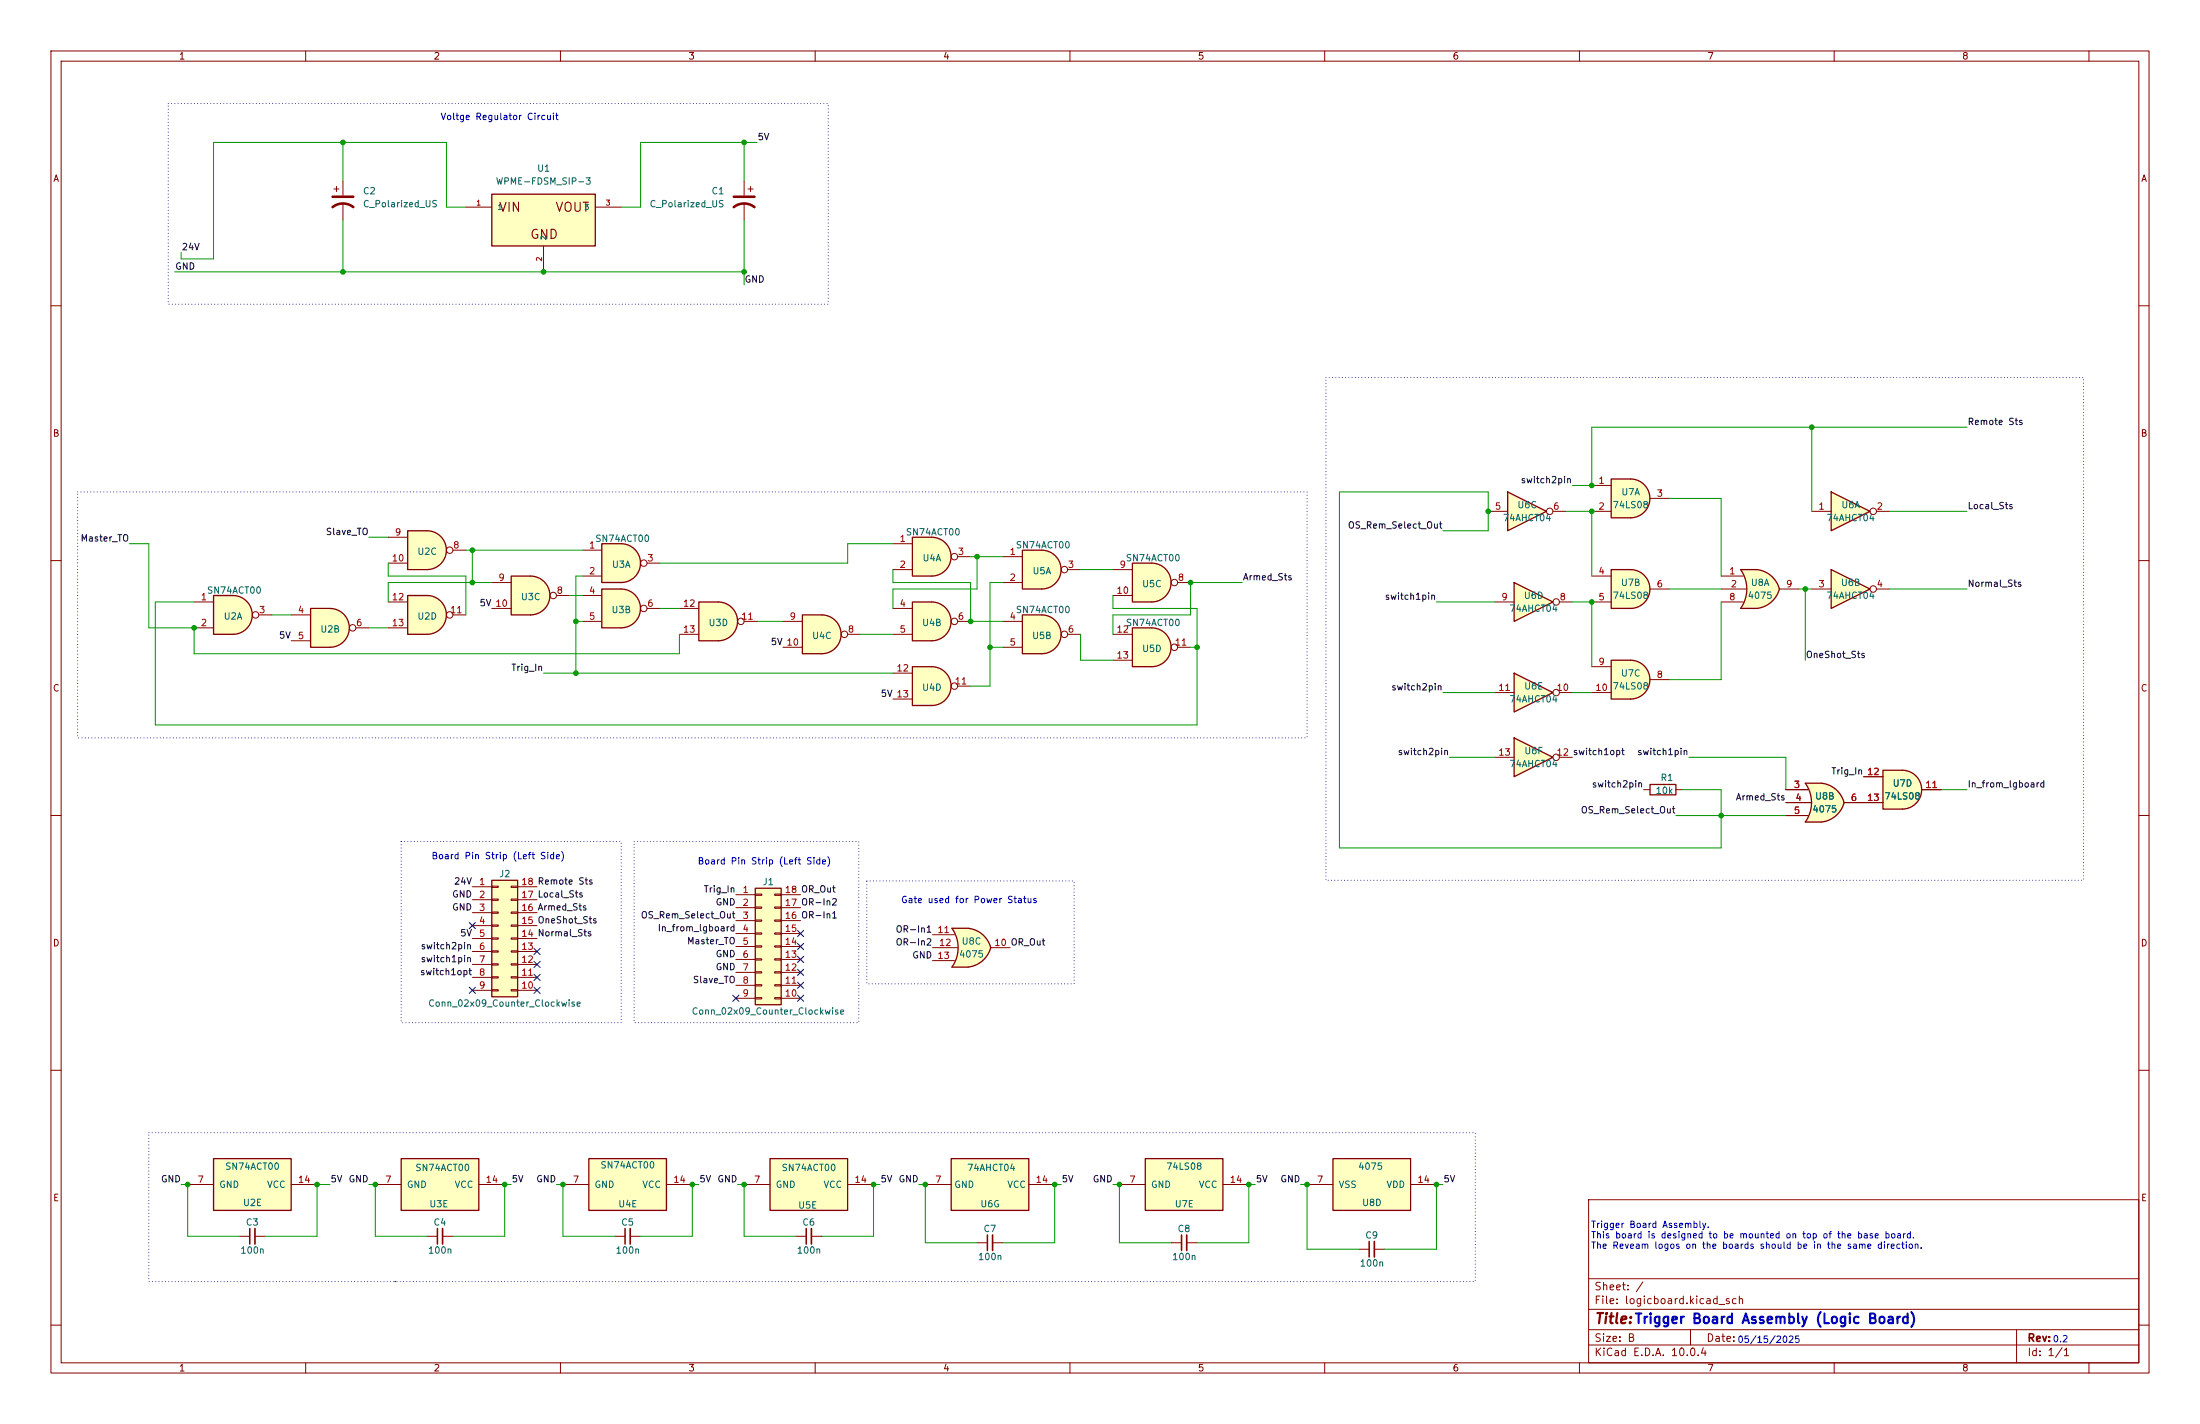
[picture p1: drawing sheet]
<svg xmlns="http://www.w3.org/2000/svg" width="432mm" height="279mm" viewBox="0 0 432 279" stroke-linecap="round" stroke-linejoin="round" font-family="sans-serif">
<g fill="none" stroke="#840000" stroke-width=".2">
<path d="M10 10h411.8v259.4h-411.8zM12 12h407.8v255.4h-407.8zM60 10v2M110 10v2M160 10v2M210 10v2M260 10v2M310 10v2M360 10v2M410 10v2M10 60h2M419.8 60h2"/>
<path d="M10 110h2M419.8 110h2M10 160h2M419.8 160h2M10 210h2M419.8 210h2M311.8 235.4h108v32h-108zM10 260h2M191.8 243.8h2M194.8 243.8h2M311.8 256.9h108M311.8 250.9h108"/>
<path d="M419.8 260h2M60 267.4v2M110 267.4v2M160 267.4v2M210 267.4v2M260 267.4v2M310 267.4v2M311.8 263.9h108M311.8 260.9h108M331.8 260.9v3M360 267.4v2M395.8 260.9v6.5"/>
<path d="M410 267.4v2"/>
</g>
<path d="M193.8 242.3v3.1" fill="none" stroke="#840000" stroke-width=".3"/>
<path d="M194.8 242.3v3.1" fill="none" stroke="#840000" stroke-width=".33"/>
<path d="M359.4 111.8l7.6 3.8-7.6 3.8z" fill="#ffffc2"/>
<path d="M359.4 111.8l7.6 3.8-7.6 3.8z" fill="none" stroke="#840000" stroke-width=".25"/>
<g fill="none" stroke="#840000" stroke-width=".2">
<path d="M355.6 115.6h3.8M368.3 115.6h2.5"/>
<circle cx="367.7" cy="115.6" r=".63"/>
</g>
<path d="M261.6 227.3h15.3v10.2h-15.3z" fill="#ffffc2"/>
<path d="M261.6 227.3h15.3v10.2h-15.3z" fill="none" stroke="#840000" stroke-width=".25"/>
<path d="M256.5 232.4h5.1M276.9 232.4h5M47 242.6h2M50 242.6h2.1" fill="none" stroke="#840000" stroke-width=".2"/>
<path d="M49 241v3.1" fill="none" stroke="#840000" stroke-width=".3"/>
<path d="M50 241v3.1" fill="none" stroke="#840000" stroke-width=".33"/>
<path d="M320 111.8a3.8 3.8 0 0 1 3.8 3.8 3.8 3.8 0 0 1-3.8 3.8z" fill="#ffffc2" stroke="#ffffc2" stroke-width=".2"/>
<path d="M316.2 111.8h3.8v7.6h-3.8z" fill="#ffffc2"/>
<path d="M316.2 111.8h3.8a3.8 3.8 0 0 1 3.8 3.8 3.8 3.8 0 0 1-3.8 3.8h-3.8z" fill="none" stroke="#840000" stroke-width=".25"/>
<path d="M312.4 113h3.8M312.4 118.1h3.8M323.8 115.6h3.9" fill="none" stroke="#840000" stroke-width=".2"/>
<path d="M41.9 227.3h15.2v10.2h-15.2z" fill="#ffffc2"/>
<path d="M41.9 227.3h15.2v10.2h-15.2z" fill="none" stroke="#840000" stroke-width=".25"/>
<path d="M36.8 232.4h5.1M57.1 232.4h5.1" fill="none" stroke="#840000" stroke-width=".2"/>
<path d="M341.6 111.8h3.2M341.6 119.4h3.2" fill="none" stroke="#ffffc2" stroke-width=".2"/>
<g fill="#ffffc2" stroke="#ffffc2" stroke-width=".2">
<path d="M344.2 114.2l5 1.4a5.2 5.2 0 0 1-4.4 3.8z"/>
<path d="M344.8 111.8a5.1 5.1 0 0 1 4.4 3.8l-4.9 1.3z"/>
</g>
<path d="M341.6 111.8h3.2v7.6h-3.2a6.7 6.7 0 0 0 0-7.6z" fill="#ffffc2"/>
<path d="M344.8 111.8h-3.2a6.6 6.6 0 0 1 0 7.6h3.2M344.8 111.8a5.2 5.2 0 0 1 4.4 3.8 5.2 5.2 0 0 1-4.4 3.8" fill="none" stroke="#840000" stroke-width=".25"/>
<path d="M337.8 113h4.3M337.8 115.6h5M337.8 118.1h4.3M349.2 115.6h3.9M229.9 243.8h2M232.9 243.8h2" fill="none" stroke="#840000" stroke-width=".2"/>
<path d="M231.9 242.3v3.1" fill="none" stroke="#840000" stroke-width=".3"/>
<path d="M232.9 242.3v3.1" fill="none" stroke="#840000" stroke-width=".33"/>
<path d="M78.7 227.3h15.3v10.2h-15.3z" fill="#ffffc2"/>
<path d="M78.7 227.3h15.3v10.2h-15.3z" fill="none" stroke="#840000" stroke-width=".25"/>
<path d="M73.7 232.4h5M94 232.4h5.1" fill="none" stroke="#840000" stroke-width=".2"/>
<path d="M83.8 104.1a3.8 3.8 0 0 1 3.8 3.9 3.8 3.8 0 0 1-3.8 3.8z" fill="#ffffc2" stroke="#ffffc2" stroke-width=".2"/>
<path d="M80 104.1h3.8v7.7h-3.8z" fill="#ffffc2"/>
<path d="M80 104.1h3.8a3.8 3.8 0 0 1 3.8 3.9 3.8 3.8 0 0 1-3.8 3.8h-3.8z" fill="none" stroke="#840000" stroke-width=".25"/>
<g fill="none" stroke="#840000" stroke-width=".2">
<path d="M76.2 105.4h3.8M76.2 110.5h3.8M88.9 108h2.5"/>
<circle cx="88.3" cy="107.9" r=".63"/>
</g>
<path d="M297.2 132.1l7.6 3.8-7.6 3.8z" fill="#ffffc2"/>
<path d="M297.2 132.1l7.6 3.8-7.6 3.8z" fill="none" stroke="#840000" stroke-width=".25"/>
<g fill="none" stroke="#840000" stroke-width=".2">
<path d="M293.4 135.9h3.8M306.1 135.9h2.5"/>
<circle cx="305.4" cy="135.9" r=".63"/>
</g>
<path d="M186.8 182.1h3.2M186.8 189.8h3.2" fill="none" stroke="#ffffc2" stroke-width=".2"/>
<g fill="#ffffc2" stroke="#ffffc2" stroke-width=".2">
<path d="M189.4 184.6l5.1 1.3a5.2 5.2 0 0 1-4.5 3.8z"/>
<path d="M190 182.1a5.1 5.1 0 0 1 4.5 3.8l-5 1.4z"/>
</g>
<path d="M186.8 182.1h3.2v7.7h-3.2a6.7 6.7 0 0 0 0-7.7z" fill="#ffffc2"/>
<path d="M190 182.1h-3.2a6.6 6.6 0 0 1 0 7.7h3.2M190 182.1a5.1 5.1 0 0 1 4.5 3.8 5.2 5.2 0 0 1-4.5 3.8" fill="none" stroke="#840000" stroke-width=".25"/>
<path d="M183 185.9h5M183 183.4h4.3M183 188.5h4.3M194.5 185.9h3.8" fill="none" stroke="#840000" stroke-width=".2"/>
<path d="M295.9 96.5l7.6 3.8-7.6 3.8z" fill="#ffffc2"/>
<path d="M295.9 96.5l7.6 3.8-7.6 3.8z" fill="none" stroke="#840000" stroke-width=".25"/>
<g fill="none" stroke="#840000" stroke-width=".2">
<path d="M292.1 100.3h3.8M304.8 100.3h2.5"/>
<circle cx="304.2" cy="100.3" r=".63"/>
</g>
<path d="M297.2 114.3l7.6 3.8-7.6 3.8z" fill="#ffffc2"/>
<path d="M297.2 114.3l7.6 3.8-7.6 3.8z" fill="none" stroke="#840000" stroke-width=".25"/>
<g fill="none" stroke="#840000" stroke-width=".2">
<path d="M293.4 118.1h3.8M306.1 118.1h2.5"/>
<circle cx="305.4" cy="118.1" r=".63"/>
</g>
<path d="M161.3 120.7a3.8 3.8 0 0 1 3.8 3.8 3.8 3.8 0 0 1-3.8 3.8z" fill="#ffffc2" stroke="#ffffc2" stroke-width=".2"/>
<path d="M157.5 120.7h3.8v7.6h-3.8z" fill="#ffffc2"/>
<path d="M157.5 120.7h3.8a3.8 3.8 0 0 1 3.8 3.8 3.8 3.8 0 0 1-3.8 3.8h-3.8z" fill="none" stroke="#840000" stroke-width=".25"/>
<g fill="none" stroke="#840000" stroke-width=".2">
<path d="M153.7 121.9h3.8M153.7 127h3.8M166.4 124.5h2.5"/>
<circle cx="165.7" cy="124.5" r=".63"/>
</g>
<path d="M320 129.5a3.8 3.8 0 0 1 3.8 3.9 3.8 3.8 0 0 1-3.8 3.8z" fill="#ffffc2" stroke="#ffffc2" stroke-width=".2"/>
<path d="M316.2 129.5h3.8v7.7h-3.8z" fill="#ffffc2"/>
<path d="M316.2 129.5h3.8a3.8 3.8 0 0 1 3.8 3.9 3.8 3.8 0 0 1-3.8 3.8h-3.8z" fill="none" stroke="#840000" stroke-width=".25"/>
<path d="M312.4 130.8h3.8M312.4 135.9h3.8M323.8 133.4h3.9" fill="none" stroke="#840000" stroke-width=".2"/>
<path d="M186.7 227.3h15.2v10.2h-15.2z" fill="#ffffc2"/>
<path d="M186.7 227.3h15.2v10.2h-15.2z" fill="none" stroke="#840000" stroke-width=".25"/>
<path d="M181.6 232.4h5.1M201.9 232.4h5.1" fill="none" stroke="#840000" stroke-width=".2"/>
<path d="M121.9 115.6a3.8 3.8 0 0 1 3.8 3.8 3.8 3.8 0 0 1-3.8 3.8z" fill="#ffffc2" stroke="#ffffc2" stroke-width=".2"/>
<path d="M118.1 115.6h3.8v7.6h-3.8z" fill="#ffffc2"/>
<path d="M118.1 115.6h3.8a3.8 3.8 0 0 1 3.8 3.8 3.8 3.8 0 0 1-3.8 3.8h-3.8z" fill="none" stroke="#840000" stroke-width=".25"/>
<g fill="none" stroke="#840000" stroke-width=".2">
<path d="M114.3 116.8h3.8M127 119.4h2.5M114.3 121.9h3.8"/>
<circle cx="126.4" cy="119.4" r=".63"/>
</g>
<path d="M121.9 106.7a3.8 3.8 0 0 1 3.8 3.8 3.8 3.8 0 0 1-3.8 3.8z" fill="#ffffc2" stroke="#ffffc2" stroke-width=".2"/>
<path d="M118.1 106.7h3.8v7.6h-3.8z" fill="#ffffc2"/>
<path d="M118.1 106.7h3.8a3.8 3.8 0 0 1 3.8 3.8 3.8 3.8 0 0 1-3.8 3.8h-3.8z" fill="none" stroke="#840000" stroke-width=".25"/>
<g fill="none" stroke="#840000" stroke-width=".2">
<path d="M114.3 108h3.8M114.3 113h3.8M127 110.5h2.5"/>
<circle cx="126.4" cy="110.5" r=".63"/>
</g>
<path d="M64.8 119.4a3.8 3.8 0 0 1 3.8 3.8 3.8 3.8 0 0 1-3.8 3.8z" fill="#ffffc2" stroke="#ffffc2" stroke-width=".2"/>
<path d="M61 119.4h3.8v7.6h-3.8z" fill="#ffffc2"/>
<path d="M61 119.4h3.8a3.8 3.8 0 0 1 3.8 3.8 3.8 3.8 0 0 1-3.8 3.8h-3.8z" fill="none" stroke="#840000" stroke-width=".25"/>
<g fill="none" stroke="#840000" stroke-width=".2">
<path d="M57.1 120.7h3.9M57.1 125.7h3.9M69.8 123.2h2.6M83.8 242.6h2.1M86.9 242.6h2"/>
<circle cx="69.2" cy="123.2" r=".63"/>
</g>
<path d="M85.9 241v3.1" fill="none" stroke="#840000" stroke-width=".3"/>
<path d="M86.9 241v3.1" fill="none" stroke="#840000" stroke-width=".33"/>
<path d="M359.4 96.5l7.6 3.8-7.6 3.8z" fill="#ffffc2"/>
<path d="M359.4 96.5l7.6 3.8-7.6 3.8z" fill="none" stroke="#840000" stroke-width=".25"/>
<g fill="none" stroke="#840000" stroke-width=".2">
<path d="M355.6 100.3h3.8M368.3 100.3h2.5"/>
<circle cx="367.7" cy="100.3" r=".63"/>
</g>
<path d="M320 94a3.8 3.8 0 0 1 3.8 3.8 3.8 3.8 0 0 1-3.8 3.8z" fill="#ffffc2" stroke="#ffffc2" stroke-width=".2"/>
<path d="M316.2 94h3.8v7.6h-3.8z" fill="#ffffc2"/>
<path d="M316.2 94h3.8a3.8 3.8 0 0 1 3.8 3.8 3.8 3.8 0 0 1-3.8 3.8h-3.8z" fill="none" stroke="#840000" stroke-width=".25"/>
<path d="M312.4 95.3h3.8M323.8 97.8h3.9M312.4 100.3h3.8" fill="none" stroke="#840000" stroke-width=".2"/>
<path d="M354.3 153.7h3.2M354.3 161.3h3.2" fill="none" stroke="#ffffc2" stroke-width=".2"/>
<g fill="#ffffc2" stroke="#ffffc2" stroke-width=".2">
<path d="M356.9 156.1l5 1.4a5.2 5.2 0 0 1-4.4 3.8z"/>
<path d="M357.5 153.7a5.1 5.1 0 0 1 4.4 3.8l-4.9 1.3z"/>
</g>
<path d="M354.3 153.7h3.2v7.6h-3.2a6.7 6.7 0 0 0 0-7.6z" fill="#ffffc2"/>
<path d="M354.3 153.7h3.2a5.1 5.1 0 0 1 4.4 3.8 5.2 5.2 0 0 1-4.4 3.8h-3.2a6.6 6.6 0 0 0 0-7.6z" fill="none" stroke="#840000" stroke-width=".25"/>
<path d="M350.5 154.9h4.3M350.5 157.5h5M361.9 157.5h3.9M350.5 160h4.3" fill="none" stroke="#840000" stroke-width=".2"/>
<path d="M224.8 227.3h15.2v10.2h-15.2z" fill="#ffffc2"/>
<path d="M224.8 227.3h15.2v10.2h-15.2z" fill="none" stroke="#840000" stroke-width=".25"/>
<path d="M219.7 232.4h5.1M240 232.4h5.1" fill="none" stroke="#840000" stroke-width=".2"/>
<path d="M373.4 151.1a3.8 3.8 0 0 1 3.8 3.8 3.8 3.8 0 0 1-3.8 3.9z" fill="#ffffc2" stroke="#ffffc2" stroke-width=".2"/>
<path d="M369.6 151.1h3.8v7.7h-3.8z" fill="#ffffc2"/>
<path d="M323.8 153.9h5.1v2.1h-5.1zM369.6 151.1h3.8a3.8 3.8 0 0 1 3.8 3.8 3.8 3.8 0 0 1-3.8 3.9h-3.8z" fill="none" stroke="#840000" stroke-width=".25"/>
<path d="M322.6 154.9h1.2M328.9 154.9h1.3M365.8 152.4h3.8M365.8 157.5h3.8M377.2 154.9h3.8" fill="none" stroke="#840000" stroke-width=".2"/>
<path d="M297.2 144.8l7.6 3.8-7.6 3.8z" fill="#ffffc2"/>
<path d="M297.2 144.8l7.6 3.8-7.6 3.8z" fill="none" stroke="#840000" stroke-width=".25"/>
<g fill="none" stroke="#840000" stroke-width=".2">
<path d="M293.4 148.6h3.8M306.1 148.6h2.5"/>
<circle cx="305.4" cy="148.6" r=".63"/>
</g>
<path d="M83.8 116.8a3.8 3.8 0 0 1 3.8 3.9 3.8 3.8 0 0 1-3.8 3.8z" fill="#ffffc2" stroke="#ffffc2" stroke-width=".2"/>
<path d="M80 116.8h3.8v7.7h-3.8z" fill="#ffffc2"/>
<path d="M80 116.8h3.8a3.8 3.8 0 0 1 3.8 3.9 3.8 3.8 0 0 1-3.8 3.8h-3.8z" fill="none" stroke="#840000" stroke-width=".25"/>
<g fill="none" stroke="#840000" stroke-width=".2">
<path d="M76.2 118.1h3.8M76.2 123.2h3.8M88.9 120.7h2.5"/>
<circle cx="88.3" cy="120.6" r=".63"/>
</g>
<path d="M104.1 113a3.8 3.8 0 0 1 3.8 3.8 3.8 3.8 0 0 1-3.8 3.9z" fill="#ffffc2" stroke="#ffffc2" stroke-width=".2"/>
<path d="M100.3 113h3.8v7.7h-3.8z" fill="#ffffc2"/>
<path d="M100.3 113h3.8a3.8 3.8 0 0 1 3.8 3.8 3.8 3.8 0 0 1-3.8 3.9h-3.8z" fill="none" stroke="#840000" stroke-width=".25"/>
<g fill="none" stroke="#840000" stroke-width=".2">
<path d="M96.5 114.3h3.8M96.5 119.4h3.8M109.2 116.8h2.6"/>
<circle cx="108.6" cy="116.8" r=".63"/>
</g>
<path d="M45.7 116.8a3.8 3.8 0 0 1 3.8 3.9 3.8 3.8 0 0 1-3.8 3.8z" fill="#ffffc2" stroke="#ffffc2" stroke-width=".2"/>
<path d="M41.9 116.8h3.8v7.7h-3.8z" fill="#ffffc2"/>
<path d="M41.9 116.8h3.8a3.8 3.8 0 0 1 3.8 3.9 3.8 3.8 0 0 1-3.8 3.8h-3.8z" fill="none" stroke="#840000" stroke-width=".25"/>
<g fill="none" stroke="#840000" stroke-width=".2">
<path d="M38.1 118.1h3.8M38.1 123.2h3.8M50.8 120.7h2.5"/>
<circle cx="50.2" cy="120.6" r=".63"/>
</g>
<path d="M182.9 118.1a3.8 3.8 0 0 1 3.8 3.8 3.8 3.8 0 0 1-3.8 3.8z" fill="#ffffc2" stroke="#ffffc2" stroke-width=".2"/>
<path d="M179.1 118.1h3.8v7.6h-3.8z" fill="#ffffc2"/>
<path d="M179.1 118.1h3.8a3.8 3.8 0 0 1 3.8 3.8 3.8 3.8 0 0 1-3.8 3.8h-3.8z" fill="none" stroke="#840000" stroke-width=".25"/>
<g fill="none" stroke="#840000" stroke-width=".2">
<path d="M175.3 119.4h3.8M175.3 124.5h3.8M188 121.9h2.5"/>
<circle cx="187.3" cy="121.9" r=".63"/>
</g>
<path d="M96.5 38.1h20.3v10.2h-20.3z" fill="#ffffc2"/>
<path d="M96.5 38.1h20.3v10.2h-20.3z" fill="none" stroke="#840000" stroke-width=".25"/>
<g fill="none" stroke="#840000" stroke-width=".2">
<path d="M65.5 37.1h1M66 36.6v1M67.3 35.6v2.8M67.3 39.9v3.3M146 35.6v2.8M146 39.9v3.3M146.8 37.1h1M147.3 36.6v1M91.4 40.6h5.1M106.7 48.3v5M116.8 40.6h5.1M266.7 245.1h2"/>
<path d="M269.7 245.1h2.1"/>
</g>
<path d="M65.3 38.6h4M144 38.6h4.1M65.3 40.6a3.3 3.3 0 0 1 4 0M144 40.6a3.3 3.3 0 0 1 4.1 0" fill="none" stroke="#840000" stroke-width=".51"/>
<path d="M268.7 243.6v3" fill="none" stroke="#840000" stroke-width=".3"/>
<path d="M269.7 243.6v3" fill="none" stroke="#840000" stroke-width=".33"/>
<path d="M148.2 174.3h5.1v22.8h-5.1z" fill="#ffffc2"/>
<path d="M148.2 174.3h5.1v22.8h-5.1z" fill="none" stroke="#840000" stroke-width=".25"/>
<g fill="none" stroke="#840000" stroke-width=".2">
<path d="M144.4 175.5h3.8M144.4 178.1h3.8M148.2 175.4h1.3v.3h-1.3zM148.2 178h1.3v.2h-1.3zM152.1 175.4h1.2v.3h-1.2zM152.1 178h1.2v.2h-1.2zM153.3 175.5h3.8M153.3 178.1h3.8M144.4 180.6h3.8M144.4 183.2h3.8M144.4 185.7h3.8M144.4 188.2h3.8"/>
<path d="M144.4 190.8h3.8M144.4 193.3h3.8M144.4 195.9h3.8M148.2 180.5h1.3v.3h-1.3zM148.2 183h1.3v.3h-1.3zM148.2 185.6h1.3v.2h-1.3zM148.2 188.1h1.3v.3h-1.3zM148.2 190.7h1.3v.2h-1.3zM148.2 193.2h1.3v.3h-1.3zM148.2 195.7h1.3v.3h-1.3zM152.1 180.5h1.2v.3h-1.2zM152.1 183h1.2v.3h-1.2z"/>
<path d="M152.1 185.6h1.2v.2h-1.2zM152.1 188.1h1.2v.3h-1.2zM152.1 190.7h1.2v.2h-1.2zM152.1 193.2h1.2v.3h-1.2zM152.1 195.7h1.2v.3h-1.2zM153.3 180.6h3.8M153.3 183.2h3.8M153.3 185.7h3.8M153.3 188.2h3.8M153.3 190.8h3.8M153.3 193.3h3.8M153.3 195.9h3.8"/>
</g>
<path d="M96.5 172.7h5.1v22.9h-5.1z" fill="#ffffc2"/>
<path d="M96.5 172.7h5.1v22.9h-5.1z" fill="none" stroke="#840000" stroke-width=".25"/>
<g fill="none" stroke="#840000" stroke-width=".2">
<path d="M92.7 174h3.8M92.7 176.5h3.8M92.7 179.1h3.8M96.5 173.9h1.3v.2h-1.3zM96.5 176.4h1.3v.3h-1.3zM96.5 178.9h1.3v.3h-1.3zM100.3 173.9h1.3v.2h-1.3zM100.3 176.4h1.3v.3h-1.3zM100.3 178.9h1.3v.3h-1.3zM101.6 174h3.8M101.6 176.5h3.8M101.6 179.1h3.8"/>
<path d="M92.7 181.6h3.8M92.7 184.2h3.8M92.7 186.7h3.8M92.7 189.2h3.8M92.7 191.8h3.8M92.7 194.3h3.8M96.5 181.5h1.3v.2h-1.3zM96.5 184h1.3v.3h-1.3zM96.5 186.6h1.3v.2h-1.3zM96.5 189.1h1.3v.3h-1.3zM96.5 191.6h1.3v.3h-1.3zM96.5 194.2h1.3v.2h-1.3z"/>
<path d="M100.3 181.5h1.3v.2h-1.3zM100.3 184h1.3v.3h-1.3zM100.3 186.6h1.3v.2h-1.3zM100.3 189.1h1.3v.3h-1.3zM100.3 191.6h1.3v.3h-1.3zM100.3 194.2h1.3v.2h-1.3zM101.6 181.6h3.8M101.6 184.2h3.8M101.6 186.7h3.8M101.6 189.2h3.8M101.6 191.8h3.8M101.6 194.3h3.8"/>
</g>
<path d="M151.1 227.3h15.3v10.2h-15.3z" fill="#ffffc2"/>
<path d="M151.1 227.3h15.3v10.2h-15.3z" fill="none" stroke="#840000" stroke-width=".25"/>
<path d="M146 232.4h5.1M166.4 232.4h5" fill="none" stroke="#840000" stroke-width=".2"/>
<path d="M115.6 227.3h15.2v10.2h-15.2z" fill="#ffffc2"/>
<path d="M115.6 227.3h15.2v10.2h-15.2z" fill="none" stroke="#840000" stroke-width=".25"/>
<path d="M110.5 232.4h5.1M130.8 232.4h5.1M120.6 242.6h2.1M123.7 242.6h2M156.2 242.6h2M159.3 242.6h2" fill="none" stroke="#840000" stroke-width=".2"/>
<path d="M122.7 241v3.1M158.2 241v3.1" fill="none" stroke="#840000" stroke-width=".3"/>
<path d="M123.7 241v3.1M159.3 241v3.1" fill="none" stroke="#840000" stroke-width=".33"/>
<path d="M141 118.1a3.8 3.8 0 0 1 3.8 3.8 3.8 3.8 0 0 1-3.8 3.8z" fill="#ffffc2" stroke="#ffffc2" stroke-width=".2"/>
<path d="M137.2 118.1h3.8v7.6h-3.8z" fill="#ffffc2"/>
<path d="M137.2 118.1h3.8a3.8 3.8 0 0 1 3.8 3.8 3.8 3.8 0 0 1-3.8 3.8h-3.8z" fill="none" stroke="#840000" stroke-width=".25"/>
<g fill="none" stroke="#840000" stroke-width=".2">
<path d="M133.3 119.4h3.9M133.3 124.5h3.9M146 121.9h2.6"/>
<circle cx="145.4" cy="121.9" r=".63"/>
</g>
<path d="M204.5 108a3.8 3.8 0 0 1 3.8 3.8 3.8 3.8 0 0 1-3.8 3.8z" fill="#ffffc2" stroke="#ffffc2" stroke-width=".2"/>
<path d="M200.7 108h3.8v7.6h-3.8z" fill="#ffffc2"/>
<path d="M200.7 108h3.8a3.8 3.8 0 0 1 3.8 3.8 3.8 3.8 0 0 1-3.8 3.8h-3.8z" fill="none" stroke="#840000" stroke-width=".25"/>
<g fill="none" stroke="#840000" stroke-width=".2">
<path d="M196.8 109.2h3.9M196.8 114.3h3.9M209.5 111.8h2.6"/>
<circle cx="208.9" cy="111.8" r=".63"/>
</g>
<path d="M204.5 120.7a3.8 3.8 0 0 1 3.8 3.8 3.8 3.8 0 0 1-3.8 3.8z" fill="#ffffc2" stroke="#ffffc2" stroke-width=".2"/>
<path d="M200.7 120.7h3.8v7.6h-3.8z" fill="#ffffc2"/>
<path d="M200.7 120.7h3.8a3.8 3.8 0 0 1 3.8 3.8 3.8 3.8 0 0 1-3.8 3.8h-3.8z" fill="none" stroke="#840000" stroke-width=".25"/>
<g fill="none" stroke="#840000" stroke-width=".2">
<path d="M196.8 121.9h3.9M196.8 127h3.9M209.5 124.5h2.6"/>
<circle cx="208.9" cy="124.5" r=".63"/>
</g>
<path d="M226.1 123.2a3.8 3.8 0 0 1 3.7 3.8 3.8 3.8 0 0 1-3.7 3.8z" fill="#ffffc2" stroke="#ffffc2" stroke-width=".2"/>
<path d="M222.2 123.2h3.9v7.6h-3.9z" fill="#ffffc2"/>
<path d="M222.2 123.2h3.9a3.8 3.8 0 0 1 3.7 3.8 3.8 3.8 0 0 1-3.7 3.8h-3.9z" fill="none" stroke="#840000" stroke-width=".25"/>
<g fill="none" stroke="#840000" stroke-width=".2">
<path d="M218.4 124.5h3.8M218.4 129.5h3.8M231.1 127h2.6"/>
<circle cx="230.5" cy="127" r=".63"/>
</g>
<path d="M226.1 110.5a3.8 3.8 0 0 1 3.7 3.8 3.8 3.8 0 0 1-3.7 3.8z" fill="#ffffc2" stroke="#ffffc2" stroke-width=".2"/>
<path d="M222.2 110.5h3.9v7.6h-3.9z" fill="#ffffc2"/>
<path d="M222.2 110.5h3.9a3.8 3.8 0 0 1 3.7 3.8 3.8 3.8 0 0 1-3.7 3.8h-3.9z" fill="none" stroke="#840000" stroke-width=".25"/>
<g fill="none" stroke="#840000" stroke-width=".2">
<path d="M218.4 111.8h3.8M218.4 116.8h3.8M231.1 114.3h2.6"/>
<circle cx="230.5" cy="114.3" r=".63"/>
</g>
<path d="M182.9 130.8a3.8 3.8 0 0 1 3.8 3.8 3.8 3.8 0 0 1-3.8 3.8z" fill="#ffffc2" stroke="#ffffc2" stroke-width=".2"/>
<path d="M179.1 130.8h3.8v7.6h-3.8z" fill="#ffffc2"/>
<path d="M179.1 130.8h3.8a3.8 3.8 0 0 1 3.8 3.8 3.8 3.8 0 0 1-3.8 3.8h-3.8z" fill="none" stroke="#840000" stroke-width=".25"/>
<g fill="none" stroke="#840000" stroke-width=".2">
<path d="M175.3 132.1h3.8M175.3 137.2h3.8M188 134.6h2.5"/>
<circle cx="187.3" cy="134.6" r=".63"/>
</g>
<path d="M182.9 105.4a3.8 3.8 0 0 1 3.8 3.8 3.8 3.8 0 0 1-3.8 3.8z" fill="#ffffc2" stroke="#ffffc2" stroke-width=".2"/>
<path d="M179.1 105.4h3.8v7.6h-3.8z" fill="#ffffc2"/>
<path d="M179.1 105.4h3.8a3.8 3.8 0 0 1 3.8 3.8 3.8 3.8 0 0 1-3.8 3.8h-3.8z" fill="none" stroke="#840000" stroke-width=".25"/>
<g fill="none" stroke="#840000" stroke-width=".2">
<path d="M175.3 106.7h3.8M175.3 111.8h3.8M188 109.2h2.5M350.5 154.9h4.3M350.5 157.5h5M361.9 157.5h7.7M365.8 152.4h3.8M377.2 154.9h3.8M350.5 160h4.3"/>
<circle cx="187.3" cy="109.2" r=".63"/>
</g>
<g fill="none" stroke="#009600" stroke-width=".2">
<path d="M67.3 27.9v7.7M146 27.9v7.7M148.6 27.9h-22.9v12.7h-3.8M34.3 53.3h111.7M67.3 43.2v10.1M91.4 40.6h-3.8v-12.7h-45.7v22.9h-6.3v-1.3M146 43.2v12.7M327.7 97.8h10.1v15.2M355.6 83.8v16.5M386.1 83.8h-73.7v11.5h-3.8M25.4 106.7h3.8v16.5h8.9v5.1h95.2v-3.8M72.4 105.4h3.8"/>
<path d="M76.2 110.5v2.5h15.2v7.7M91.4 108h22.9M92.7 108v6.3M96.5 114.3h-20.3v3.8M111.8 116.8h2.5M114.3 113h-1.3v19.1M129.5 119.4h3.8M175.3 111.8v2.5h15.2v7.6h6.3M175.3 106.7h-8.9v3.8h-36.9M190.5 109.2h6.3M191.8 109.2v6.4h-16.5v3.8M196.8 114.3h-2.5v20.3h-3.8"/>
<path d="M212.1 111.8h6.3M218.4 116.8v2.6h16.5v22.8h-204.4v-24.1h7.6M243.8 114.3h-10.1v6.4h-15.3v3.8M281.9 118.1h11.5M283.2 104.1h8.9v-7.6h-29.2v69.9h74.9v-11.5h-7.6M307.3 100.3h5.1v12.7M308.6 118.1h3.8v12.7M327.7 115.6h10.1M337.8 118.1v15.3h-10.1M353.1 115.6h2.5M354.3 115.6v13.9M370.8 100.3h15.3"/>
<path d="M370.8 115.6h15.3M53.3 120.7h3.8M72.4 123.2h3.8M106.7 132.1h68.6M113 121.9h1.3M148.6 121.9h5.1M168.9 124.5h6.4M194.3 127h2.5M212.1 124.5v5h6.3M233.7 127h1.2M283.2 135.9h10.2M308.6 135.9h3.8"/>
<path d="M284.5 148.6h8.9M331.5 148.6h19v6.3M381 154.9h5.1M328.9 160h21.6M35.6 232.4h1.2v10.2h10.2M64.8 232.4h-2.6v10.2h-10.1M72.4 232.4h1.3v10.2h10.1M100.3 232.4h-1.2v10.2h-10.2M109.2 232.4h1.3v10.2h10.1M137.2 232.4h-1.3v10.2h-10.2M144.8 232.4h1.2v10.2h10.2M172.7 232.4h-1.3v10.2h-10.1"/>
<path d="M180.3 232.4h1.3v11.4h10.2M208.3 232.4h-1.3v11.4h-10.2M218.4 232.4h1.3v11.4h10.2M246.4 232.4h-1.3v11.4h-10.2M255.3 232.4h1.2v12.7h10.2M283.2 232.4h-1.3v12.7h-10.1"/>
</g>
<g fill="none" stroke="#000084" stroke-width=".2">
<path d="M92.1 181l1.2 1.2M92.1 193.7l1.2 1.2M93.3 181l-1.2 1.2M93.3 193.7l-1.2 1.2M104.8 186.1l1.2 1.2M104.8 188.6l1.2 1.2M104.8 193.7l1.2 1.2M104.8 191.2l1.2 1.2M106 186.1l-1.2 1.2M106 188.6l-1.2 1.2M106 191.2l-1.2 1.2M106 193.7l-1.2 1.2"/>
<path d="M143.8 195.3l1.2 1.2M145 195.3l-1.2 1.2M156.5 195.3l1.2 1.2M156.5 192.7l1.2 1.2M156.5 187.6l1.2 1.3M156.5 185.1l1.2 1.2M156.5 182.6l1.2 1.2M156.5 190.2l1.2 1.2M157.7 195.3l-1.2 1.2M157.7 192.7l-1.2 1.2M157.7 187.6l-1.2 1.3M157.7 185.1l-1.2 1.2"/>
<path d="M157.7 182.6l-1.2 1.2M157.7 190.2l-1.2 1.2"/>
</g>
<path d="M33 20.3h129.6v39.4h-129.6zM260.2 74.1h148.7v98.6h-148.7zM15.2 96.5h241.3v48.3h-241.3zM78.7 165.1h43.2v35.6h-43.2zM124.5 165.1h44.1v35.6h-44.1zM170.1 172.8h40.7v20.2h-40.7zM29.2 222.3h260.4v29.2h-260.4z" fill="none" stroke="#0000c2" stroke-width=".2" stroke-dasharray="0 .6"/>
<path d="M77.5 251.5h.1" fill="none" stroke="#0000c2" stroke-width=".2"/>
<g fill="#009600" stroke="#009600" stroke-width=".2">
<circle cx="354.3" cy="115.6" r=".46"/>
<circle cx="312.4" cy="118.1" r=".46"/>
<circle cx="355.6" cy="83.8" r=".46"/>
<circle cx="191.8" cy="109.2" r=".46"/>
<circle cx="234.9" cy="127" r=".46"/>
<circle cx="233.7" cy="114.3" r=".46"/>
<circle cx="337.8" cy="160" r=".46"/>
<circle cx="146" cy="232.4" r=".46"/>
<circle cx="135.9" cy="232.4" r=".46"/>
<circle cx="312.4" cy="100.3" r=".46"/>
<circle cx="292.1" cy="100.3" r=".46"/>
<circle cx="312.4" cy="95.3" r=".46"/>
<circle cx="256.5" cy="232.4" r=".46"/>
<circle cx="281.9" cy="232.4" r=".46"/>
<circle cx="245.1" cy="232.4" r=".46"/>
<circle cx="219.7" cy="232.4" r=".46"/>
<circle cx="171.4" cy="232.4" r=".46"/>
<circle cx="181.6" cy="232.4" r=".46"/>
<circle cx="207" cy="232.4" r=".46"/>
<circle cx="36.8" cy="232.4" r=".46"/>
<circle cx="110.5" cy="232.4" r=".46"/>
<circle cx="99.1" cy="232.4" r=".46"/>
<circle cx="73.7" cy="232.4" r=".46"/>
<circle cx="62.2" cy="232.4" r=".46"/>
<circle cx="92.7" cy="114.3" r=".46"/>
<circle cx="92.7" cy="108" r=".46"/>
<circle cx="146" cy="27.9" r=".46"/>
<circle cx="67.3" cy="53.3" r=".46"/>
<circle cx="67.3" cy="27.9" r=".46"/>
<circle cx="38.1" cy="123.2" r=".46"/>
<circle cx="146" cy="53.3" r=".46"/>
<circle cx="106.7" cy="53.3" r=".46"/>
<circle cx="113" cy="121.9" r=".46"/>
<circle cx="113" cy="132.1" r=".46"/>
<circle cx="190.5" cy="121.9" r=".46"/>
<circle cx="194.3" cy="127" r=".46"/>
</g>
<text font-size="2" fill="#840000" x="312.8" y="260.2">Title:Trigger Board Assembly (Logic Board)</text>
<g font-size="1.8" fill="#840000">
<text x="97.8" y="42">VIN</text>
<text x="103.9" y="47.3">GND</text>
<text x="108.9" y="42">VOUT</text>
</g>
<g font-size="1.5" fill="#840000">
<text x="312.8" y="256.2">File: logicboard.kicad_sch</text>
<text x="312.8" y="253.5">Sheet: /</text>
<text x="312.8" y="263.6">Size: B</text>
<text x="334.8" y="263.6">Date:</text>
<text x="397.8" y="263.6">Rev:</text>
<text x="312.8" y="266.4">KiCad E.D.A. 10.0.4</text>
<text x="397.8" y="266.4">Id: 1/1</text>
</g>
<g font-size="1.3" fill="#840000">
<text x="35" y="12">1</text>
<text x="85" y="12">2</text>
<text x="135" y="12">3</text>
<text x="185" y="12">4</text>
<text x="235" y="12">5</text>
<text x="285" y="12">6</text>
<text x="335" y="12">7</text>
<text x="385" y="12">8</text>
<text x="10.3" y="36">A</text>
<text x="420.1" y="36">A</text>
<text x="10.3" y="86">B</text>
<text x="420.1" y="86">B</text>
<text x="10.3" y="136">C</text>
<text x="420.1" y="136">C</text>
<text x="10.3" y="186">D</text>
<text x="420.1" y="186">D</text>
<text x="10.3" y="236">E</text>
<text x="420.1" y="236">E</text>
<text x="35" y="269.4">1</text>
<text x="85" y="269.4">2</text>
<text x="135" y="269.4">3</text>
<text x="185" y="269.4">4</text>
<text x="235" y="269.4">5</text>
<text x="285" y="269.4">6</text>
<text x="335" y="269.4">7</text>
<text x="385" y="269.4">8</text>
</g>
<g font-size="1.3" fill="#0000c2">
<text x="86.4" y="23.9">Voltge Regulator Circuit</text>
<text x="84.6" y="168.9">Board Pin Strip (Left Side)</text>
<text x="136.8" y="169.9">Board Pin Strip (Left Side)</text>
<text x="176.7" y="177.5">Gate used for Power Status</text>
<text x="312.2" y="241.2">Trigger Board Assembly.</text>
<text x="312.2" y="243.3">This board is designed to be mounted on top of the base board.</text>
<text x="312.2" y="245.3">The Reveam logos on the boards should be in the same direction.</text>
<text x="340.9" y="263.8">05/15/2025</text>
<text x="402.8" y="263.7">0.2</text>
</g>
<g font-size="1.3" fill="#0f0f0f">
<text x="148.6" y="27.8">5V</text>
<text x="34.3" y="53.2">GND</text>
<text x="35.6" y="49.4">24V</text>
<text x="146" y="55.8">GND</text>
<text x="386.1" y="83.7">Remote Sts</text>
<text x="298.4" y="95.1">switch2pin</text>
<text x="386.1" y="100.2">Local_Sts</text>
<text x="15.7" y="106.6">Master_TO</text>
<text x="63.8" y="105.3">Slave_TO</text>
<text x="264.4" y="104">OS_Rem_Select_Out</text>
<text x="94" y="119.3">5V 10</text>
<text x="243.8" y="114.2">Armed_Sts</text>
<text x="271.7" y="118">switch1pin</text>
<text x="386.1" y="115.4">Normal_Sts</text>
<text x="54.6" y="125.6">5V</text>
<text x="100.2" y="132">Trig_In</text>
<text x="151.2" y="126.9">5V 10</text>
<text x="354.3" y="129.4">OneShot_Sts</text>
<text x="172.8" y="137">5V 13</text>
<text x="273" y="135.8">switch2pin</text>
<text x="274.2" y="148.5">switch2pin</text>
<text x="321.2" y="148.5">switch1pin</text>
<text x="312.3" y="154.8">switch2pin</text>
<text x="359.3" y="152.3">Trig_In 12</text>
<text x="386.1" y="154.8">In_from_lgboard</text>
<text x="310.2" y="159.9">OS_Rem_Select_Out</text>
<text x="340.6" y="157.4">Armed_Sts</text>
<text x="89" y="173.9">24V</text>
<text x="88.6" y="178.9">GND</text>
<text x="88.6" y="176.4">GND</text>
<text x="138" y="175.4">Trig_In</text>
<text x="140.4" y="178">GND</text>
<text x="90.2" y="184">5V</text>
<text x="125.7" y="180.5">OS_Rem_Select_Out</text>
<text x="129" y="183">In_from_lgboard</text>
<text x="134.7" y="185.6">Master_TO</text>
<text x="175.7" y="183.3">OR-In1</text>
<text x="175.7" y="185.8">OR-In2</text>
<text x="82.3" y="191.6">switch1opt</text>
<text x="82.5" y="189.1">switch1pin</text>
<text x="82.5" y="186.6">switch2pin</text>
<text x="140.4" y="188.1">GND</text>
<text x="140.4" y="190.7">GND</text>
<text x="179" y="188.4">GND 13</text>
<text x="135.9" y="193.2">Slave_TO</text>
<text x="31.5" y="232.3">GND</text>
<text x="64.8" y="232.3">5V</text>
<text x="68.3" y="232.3">GND</text>
<text x="100.3" y="232.3">5V</text>
<text x="105.1" y="232.3">GND</text>
<text x="137.2" y="232.3">5V</text>
<text x="140.7" y="232.3">GND</text>
<text x="172.7" y="232.3">5V</text>
<text x="176.3" y="232.3">GND</text>
<text x="208.3" y="232.3">5V</text>
<text x="214.4" y="232.3">GND</text>
<text x="246.4" y="232.3">5V</text>
<text x="251.2" y="232.3">GND</text>
<text x="283.2" y="232.3">5V</text>
</g>
<g font-size="1.3" fill="#006464">
<text x="105.3" y="34">U1</text>
<text x="71.1" y="38.4">C2</text>
<text x="71.1" y="41">C_Polarized_US</text>
<text x="97.2" y="36.5">WPME-FDSM_SIP-3</text>
<text x="127.4" y="41">C_Polarized_US</text>
<text x="139.5" y="38.4">C1</text>
<text x="297.7" y="100">U6C</text>
<text x="316.4" y="100">74LS08</text>
<text x="318.1" y="97.5">U7A</text>
<text x="361.3" y="100">U6A</text>
<text x="116.7" y="106.6">SN74ACT00</text>
<text x="177.7" y="105.4">SN74ACT00</text>
<text x="199.3" y="107.9">SN74ACT00</text>
<text x="294.9" y="102.6">74AHCT04</text>
<text x="358.4" y="102.6">74AHCT04</text>
<text x="81.8" y="109.2">U2C</text>
<text x="120" y="111.7">U3A</text>
<text x="181" y="110.4">U4A</text>
<text x="202.6" y="113">U5A</text>
<text x="220.9" y="110.4">SN74ACT00</text>
<text x="40.5" y="116.8">SN74ACT00</text>
<text x="102.1" y="118.1">U3C</text>
<text x="224.1" y="115.5">U5C</text>
<text x="299" y="117.8">U6D</text>
<text x="316.4" y="117.8">74LS08</text>
<text x="318" y="115.3">U7B</text>
<text x="342.9" y="117.8">4075</text>
<text x="343.5" y="115.3">U8A</text>
<text x="358.4" y="117.8">74AHCT04</text>
<text x="361.2" y="115.3">U6B</text>
<text x="43.8" y="121.9">U2A</text>
<text x="62.8" y="124.4">U2B</text>
<text x="81.8" y="121.9">U2D</text>
<text x="119.9" y="120.6">U3B</text>
<text x="139" y="123.1">U3D</text>
<text x="159.3" y="125.7">U4C</text>
<text x="180.9" y="123.1">U4B</text>
<text x="199.3" y="120.6">SN74ACT00</text>
<text x="202.5" y="125.7">U5B</text>
<text x="220.9" y="123.1">SN74ACT00</text>
<text x="296.1" y="120.4">74AHCT04</text>
<text x="224.1" y="128.2">U5D</text>
<text x="180.9" y="135.8">U4D</text>
<text x="299" y="135.6">U6E</text>
<text x="316.4" y="135.6">74LS08</text>
<text x="318" y="133.1">U7C</text>
<text x="296.1" y="138.1">74AHCT04</text>
<text x="299.1" y="148.3">U6F</text>
<text x="296.1" y="150.8">74AHCT04</text>
<text x="325.8" y="153.5">R1</text>
<text x="371.4" y="154.6">U7D</text>
<text x="324.8" y="156.1">10k</text>
<text x="355.6" y="159.7">4075</text>
<text x="356.1" y="157.2">U8B</text>
<text x="369.7" y="157.2">74LS08</text>
<text x="97.9" y="172.4">J2</text>
<text x="149.6" y="174">J1</text>
<text x="188.6" y="185.6">U8C</text>
<text x="188.1" y="188.2">4075</text>
<text x="83.9" y="197.8">Conn_02x09_Counter_Clockwise</text>
<text x="135.7" y="199.4">Conn_02x09_Counter_Clockwise</text>
<text x="42.9" y="233.4">GND</text>
<text x="44.1" y="229.8">SN74ACT00</text>
<text x="52.3" y="233.4">VCC</text>
<text x="79.8" y="233.4">GND</text>
<text x="81.4" y="230.1">SN74ACT00</text>
<text x="89.1" y="233.4">VCC</text>
<text x="116.6" y="233.4">GND</text>
<text x="117.7" y="229.6">SN74ACT00</text>
<text x="126" y="233.4">VCC</text>
<text x="152.1" y="233.4">GND</text>
<text x="153.3" y="230.1">SN74ACT00</text>
<text x="161.5" y="233.4">VCC</text>
<text x="187.2" y="233.4">GND</text>
<text x="189.7" y="230.1">74AHCT04</text>
<text x="197.6" y="233.4">VCC</text>
<text x="225.8" y="233.4">GND</text>
<text x="228.8" y="229.8">74LS08</text>
<text x="235.2" y="233.4">VCC</text>
<text x="262.6" y="233.4">VSS</text>
<text x="266.5" y="229.8">4075</text>
<text x="272" y="233.4">VDD</text>
<text x="47.6" y="236.9">U2E</text>
<text x="84.2" y="237.2">U3E</text>
<text x="121.2" y="237.2">U4E</text>
<text x="156.5" y="237.4">U5E</text>
<text x="192.3" y="237.2">U6G</text>
<text x="230.5" y="237.2">U7E</text>
<text x="267.2" y="236.9">U8D</text>
<text x="48.1" y="240.8">C3</text>
<text x="85" y="240.8">C4</text>
<text x="121.8" y="240.8">C5</text>
<text x="157.4" y="240.8">C6</text>
<text x="192.9" y="242.1">C7</text>
<text x="231" y="242.1">C8</text>
<text x="267.9" y="243.3">C9</text>
<text x="47.1" y="246.3">100n</text>
<text x="83.9" y="246.3">100n</text>
<text x="120.7" y="246.3">100n</text>
<text x="156.3" y="246.3">100n</text>
<text x="191.8" y="247.6">100n</text>
<text x="229.9" y="247.6">100n</text>
<text x="266.8" y="248.8">100n</text>
</g>
<g font-size="1.3" fill="#a90000">
<text x="313.6" y="95.2">1</text>
<text x="293.3" y="100.3">5</text>
<text x="304.7" y="100.3">6</text>
<text x="313.6" y="100.3">2</text>
<text x="325" y="97.8">3</text>
<text x="356.8" y="100.3">1</text>
<text x="368.2" y="100.3">2</text>
<text x="77.4" y="105.4">9</text>
<text x="88.8" y="107.9">8</text>
<text x="115.5" y="107.9">1</text>
<text x="176.5" y="106.7">1</text>
<text x="76.8" y="110.5">10</text>
<text x="115.5" y="113">2</text>
<text x="126.9" y="110.5">3</text>
<text x="176.5" y="111.7">2</text>
<text x="187.9" y="109.2">3</text>
<text x="198" y="109.2">1</text>
<text x="209.5" y="111.7">3</text>
<text x="219.6" y="111.7">9</text>
<text x="313.6" y="113">4</text>
<text x="339.3" y="113">1</text>
<text x="39.3" y="118.1">1</text>
<text x="76.8" y="118.1">12</text>
<text x="97.7" y="114.3">9</text>
<text x="109.1" y="116.8">8</text>
<text x="115.5" y="116.8">4</text>
<text x="126.9" y="119.4">6</text>
<text x="133.9" y="119.4">12</text>
<text x="176.5" y="119.4">4</text>
<text x="198" y="114.3">2</text>
<text x="219" y="116.8">10</text>
<text x="231.1" y="114.3">8</text>
<text x="294.6" y="118.1">9</text>
<text x="306" y="118.1">8</text>
<text x="313.6" y="118.1">5</text>
<text x="325" y="115.5">6</text>
<text x="339.3" y="118.1">8</text>
<text x="339.6" y="115.5">2</text>
<text x="350.4" y="115.5">9</text>
<text x="356.8" y="115.5">3</text>
<text x="368.2" y="115.5">4</text>
<text x="39.3" y="123.2">2</text>
<text x="50.7" y="120.6">3</text>
<text x="58.3" y="120.6">4</text>
<text x="58.3" y="125.7">5</text>
<text x="69.8" y="123.2">6</text>
<text x="76.8" y="123.2">13</text>
<text x="88.2" y="120.6">11</text>
<text x="115.5" y="121.9">5</text>
<text x="133.9" y="124.4">13</text>
<text x="145.4" y="121.9">11</text>
<text x="154.9" y="121.9">9</text>
<text x="166.3" y="124.4">8</text>
<text x="176.5" y="124.4">5</text>
<text x="187.9" y="121.9">6</text>
<text x="198" y="121.9">4</text>
<text x="209.5" y="124.4">6</text>
<text x="219" y="124.4">12</text>
<text x="198" y="127">5</text>
<text x="219" y="129.5">13</text>
<text x="230.5" y="127">11</text>
<text x="313.6" y="130.8">9</text>
<text x="175.9" y="132.1">12</text>
<text x="187.3" y="134.6">11</text>
<text x="294" y="135.9">11</text>
<text x="305.4" y="135.9">10</text>
<text x="313" y="135.9">10</text>
<text x="325" y="133.3">8</text>
<text x="294" y="148.6">13</text>
<text x="305.4" y="148.6">12 switch1opt</text>
<text x="352" y="154.9">3</text>
<text x="366.4" y="152.4">12</text>
<text x="377.8" y="154.9">11</text>
<text x="352" y="160">5</text>
<text x="352.3" y="157.5">4</text>
<text x="363.1" y="157.5">6</text>
<text x="366.4" y="157.5">13</text>
<text x="93.9" y="174">1</text>
<text x="102.2" y="174">18 Remote Sts</text>
<text x="93.9" y="176.5">2</text>
<text x="93.9" y="179">3</text>
<text x="102.2" y="179">16 Armed_Sts</text>
<text x="102.2" y="176.5">17 Local_Sts</text>
<text x="145.6" y="175.5">1</text>
<text x="145.6" y="178.1">2</text>
<text x="153.9" y="178.1">17 OR-In2</text>
<text x="153.9" y="175.5">18 OR_Out</text>
<text x="93.9" y="181.6">4</text>
<text x="93.9" y="184.1">5</text>
<text x="102.2" y="184.1">14 Normal_Sts</text>
<text x="102.2" y="181.6">15 OneShot_Sts</text>
<text x="145.6" y="180.6">3</text>
<text x="145.6" y="183.1">4</text>
<text x="145.6" y="185.7">5</text>
<text x="153.9" y="185.7">14</text>
<text x="153.9" y="183.1">15</text>
<text x="153.9" y="180.6">16 OR-In1</text>
<text x="183.9" y="183.4">11</text>
<text x="184.2" y="185.9">12</text>
<text x="195" y="185.9">10 OR_Out</text>
<text x="93.9" y="186.7">6</text>
<text x="93.9" y="189.2">7</text>
<text x="93.9" y="191.7">8</text>
<text x="102.2" y="191.7">11</text>
<text x="102.2" y="189.2">12</text>
<text x="102.2" y="186.7">13</text>
<text x="145.6" y="188.2">6</text>
<text x="145.6" y="190.8">7</text>
<text x="153.9" y="190.8">12</text>
<text x="153.9" y="188.2">13</text>
<text x="93.9" y="194.3">9</text>
<text x="102.2" y="194.3">10</text>
<text x="145.6" y="193.3">8</text>
<text x="145.6" y="195.8">9</text>
<text x="153.9" y="195.8">10</text>
<text x="153.9" y="193.3">11</text>
<text x="38.7" y="232.4">7</text>
<text x="58.4" y="232.4">14</text>
<text x="75.5" y="232.4">7</text>
<text x="95.2" y="232.4">14</text>
<text x="112.3" y="232.4">7</text>
<text x="132" y="232.4">14</text>
<text x="147.9" y="232.4">7</text>
<text x="167.6" y="232.4">14</text>
<text x="183.4" y="232.4">7</text>
<text x="203.2" y="232.4">14</text>
<text x="221.5" y="232.4">7</text>
<text x="241.3" y="232.4">14</text>
<text x="258.4" y="232.4">7</text>
<text x="278.1" y="232.4">14</text>
</g>
<g font-size="1" fill="#a90000">
<text x="93.4" y="40.6">1</text>
<text x="118.8" y="40.6">3</text>
<text x="106.6" y="51.4" transform="rotate(-90 106.6 51.4)">2</text>
</g>
<g font-size="1" fill="#006464">
<text x="97.5" y="41.4">1</text>
<text x="114.6" y="41.4">3</text>
<text x="107.5" y="47.2" transform="rotate(-90 107.5 47.2)">2</text>
</g>
</svg>
